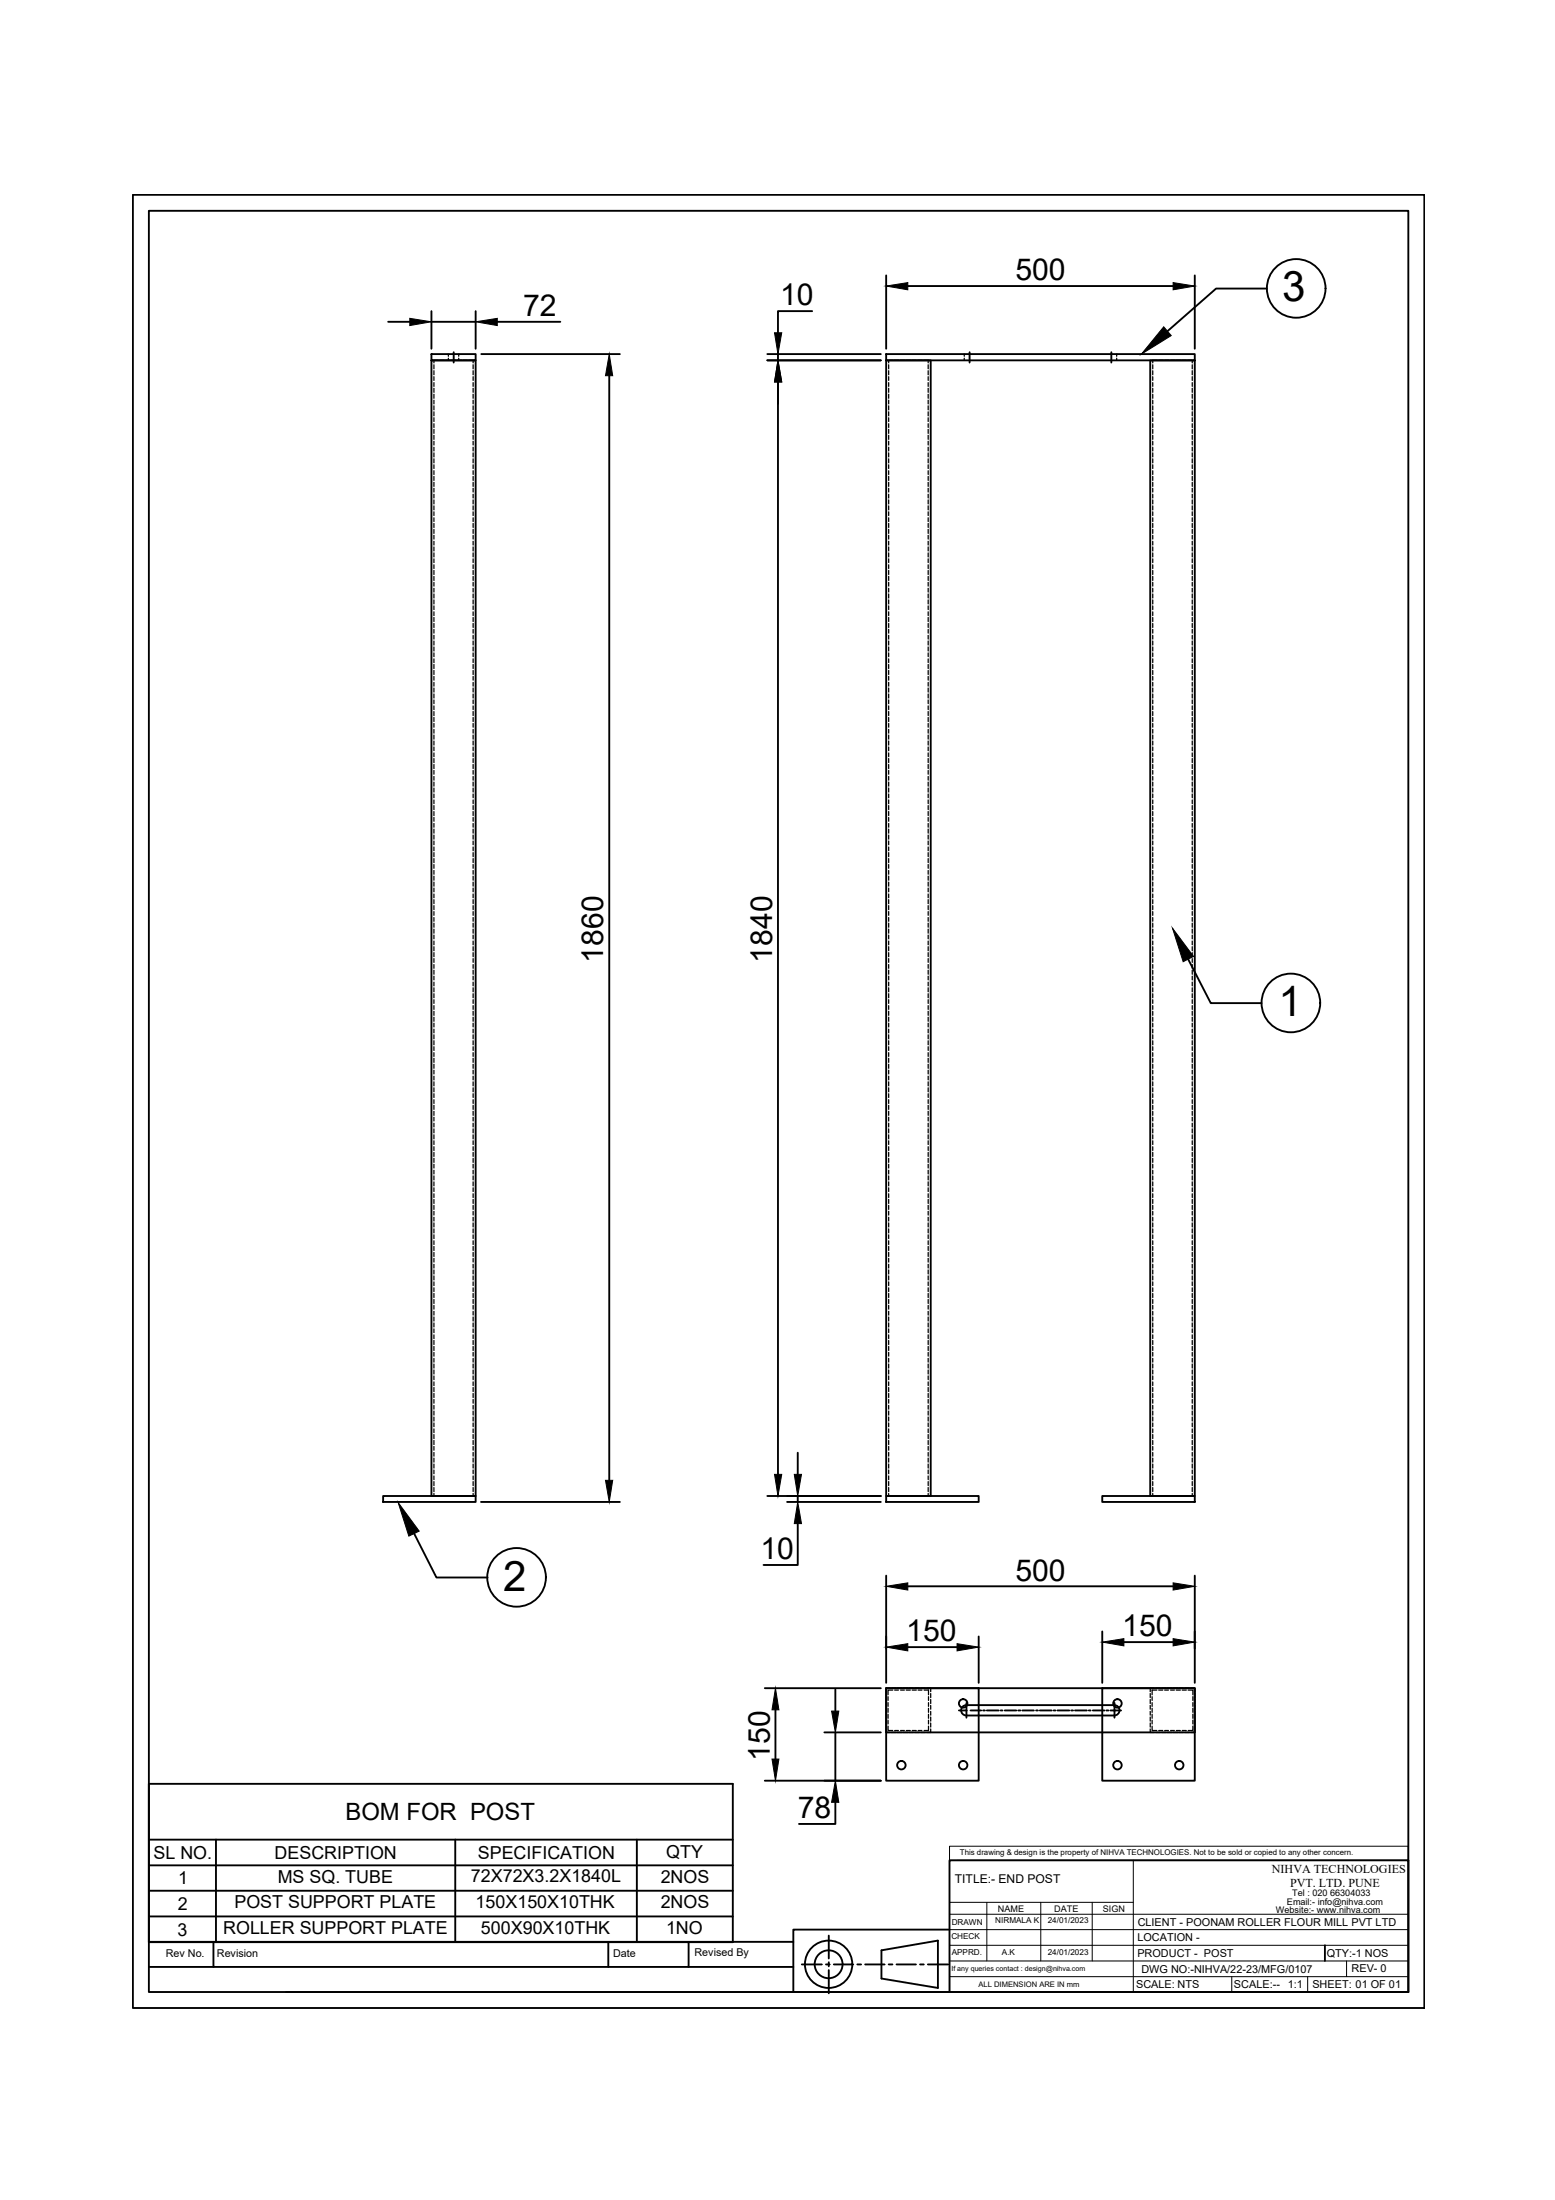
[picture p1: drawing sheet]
<svg xmlns="http://www.w3.org/2000/svg" width="210mm" height="297mm" viewBox="0 0 210 297" stroke-linecap="round" stroke-linejoin="round" font-family="sans-serif">
<!-- layer: 0 -->
<g fill="none" stroke="#000" stroke-width=".25">
<path d="M17.9 26.3h174.4v244.8h-174.4zM20.1 28.5h170v240.5h-170zM119.6 37.2v9.9M122.5 38.6h35.9M161.3 37.2v9.9M171 39h-6.8l-6.6 5.7M52.4 43.4h2.9M58.2 48.7h6v153.3h-6zM58.2 47.8h6v.9h-6zM58.2 42v5.1M58.2 43.4h6M61.2 47.6v1.4"/>
<path d="M64.2 42v5.1M65 47.8h18.7M67.1 43.4h8.5M82.2 50.7v149.2M103.6 47.8h15.3M103.6 48.7h15.3M105 47.8v.9M105 51.6v147.5M109.6 42h-4.6v2.9M119.6 48.7h6v153.3h-6zM119.6 47.8h41.7v.9h-41.7zM130.9 47.6v1.4"/>
<path d="M150 47.6v1.4M155.3 48.7h6v153.3h-6zM160.4 129.5l3 5.9h6.9M107.7 196.1v3M51.7 202h12.5v.8h-12.5zM55.9 207.1l3 5.9h6.9M64.9 202.8h18.8M103.6 202h15.3M106.2 202.8h12.7M107.7 205.7v5.6h-4.6M107.7 202v.8M119.6 202h12.5v.8h-12.5z"/>
<path d="M119.6 212.7v14.5M122.5 214.2h35.9M148.8 202h12.5v.8h-12.5zM161.3 212.7v14.5M103.2 227.9h15.7M104.7 230.9v6.6M111.3 233.9h7.6M112.8 228.1v2.9M112.8 233.9v6.5M119.6 227.9h41.7v6h-41.7zM119.6 227.9h12.5v12.5h-12.5zM122.5 222.4h6.7"/>
<path d="M129.4 230.9h.9M130.4 230.9h.1M130.4 230.2a.7 .7 0 0 0-.7 .7 .7 .7 0 0 0 .7 .7M130.5 229.9v.9M130.5 230.9v.1M130.5 231.1v.8M130.5 231.6h19.9M130.5 230.2h19.9M131 230.9h1.4M132.1 221v6.2M132.7 230.9h.3M133.2 230.9h1.6"/>
<path d="M135.1 230.9h.2M135.6 230.9h1.6M137.4 230.9h.3M138 230.9h1.6M139.9 230.9h.2M140.4 230.9h1.6M142.2 230.9h.3M142.7 230.9h1.6M144.6 230.9h.3M145.1 230.9h1.6M147 230.9h.2M147.5 230.9h1.6"/>
<path d="M148.8 227.9h12.5v12.5h-12.5zM148.8 220.3v6.9M149.3 230.9h.3M149.9 230.9h1.4M150.4 230.2a.7 .7 0 0 1 .7 .7 .7 .7 0 0 1-.7 .7M150.4 229.9v.9M150.4 230.9v.1M150.4 231.1v.8M151.7 221.7h6.7M20.1 240.8h78.8v21.4h-78.8zM20.1 248.4h78.8M20.1 251.9h78.8"/>
<path d="M20.1 255.3h78.8M20.1 258.8h78.8M29.2 248.4v13.8M61.5 248.4v13.8M86 248.4v13.8M103.2 240.4h15.7M112.8 243.3v3h-4.9M128.2 251.2h61.9v17.8h-61.9zM20.1 265.6h87M20.1 262.2h87M28.8 262.2v3.4M82.1 262.2v3.4"/>
<path d="M92.9 262.2v3.4M107.1 269h21.1M108.2 265.2h2.7M111.5 265.2h.5M111.9 261.3v3.1M111.9 264.9v.6M111.9 266v3.1M112.6 265.2h2.6M115.7 265.2h.5M116.8 265.2h2.6M119 263.3l7.6-1.3v6.4l-7.6-1.3zM120 265.2h.5"/>
<path d="M121 265.2h2.6M124.2 265.2h.5M125.3 265.2h2.7M128.2 260.5h-21.1v8.5h-68.5M132.9 269h57.2M178.8 262.7v2.1"/>
<circle cx="175" cy="38.9" r="4"/>
<circle cx="174.3" cy="135.4" r="4"/>
<circle cx="69.7" cy="213" r="4"/>
<circle cx="121.7" cy="238.3" r=".57"/>
<circle cx="130" cy="230" r=".57"/>
<circle cx="130" cy="238.3" r=".57"/>
<circle cx="150.8" cy="238.3" r=".57"/>
<circle cx="150.8" cy="230" r=".57"/>
<circle cx="159.2" cy="238.3" r=".57"/>
<circle cx="111.9" cy="265.2" r="3.2"/>
<circle cx="111.9" cy="265.2" r="1.88"/>
</g>
<g fill="none" stroke="#000" stroke-width=".13">
<path d="M128.2 249.3h61.9v1.9h-61.9zM128.2 258.5h61.9M128.2 251.2v17.8M128.2 256.9h24.8M129.2 251.2h60.9M133.2 256.9v7.9M140.5 256.9v7.9M147.4 256.9v7.9M153 251.2v17.8M128.2 264.8h61.9M128.2 262.7h61.9M128.2 260.5h61.9"/>
<path d="M128.2 266.9h61.9M166.3 266.9v2.1M176.5 266.9v2.1M181.8 264.8v2.1"/>
</g>
<g fill="#000" stroke="#000" stroke-width=".13">
<path d="M119.6 38.6l2.9-.4v.9zM158.4 38.2l2.9 .4-2.9 .5zM55.3 43l2.9 .4-2.9 .6zM64.2 43.4l2.9-.4v1zM82.2 47.8l.5 2.9h-1zM105 48.7l.5 2.9h-1zM104.5 44.9h1l-.5 2.9zM157.1 44.1l1 1.2-4 2.5zM158.3 125.3l2.8 3.8-1.4 .8zM81.7 199.9h1l-.5 2.9zM104.5 199.1h1l-.5 2.9zM107.2 199.1h1l-.5 2.9z"/>
<path d="M53.7 202.9l2.9 3.8-1.4 .7zM107.7 202.8l.5 2.9h-1zM119.6 214.2l2.9-.5v1zM158.4 213.7l2.9 .5-2.9 .5zM104.2 237.5h.9l-.4 2.9zM104.7 227.9l.4 3h-.9zM112.3 231h.9l-.4 2.9zM119.6 222.4l2.9-.5v1zM129.2 221.9l2.9 .5-2.9 .5zM148.8 221.7l2.9-.5v1zM158.4 221.2l2.9 .5-2.9 .5zM112.8 240.4l.4 2.9h-.9z"/>
</g>
<g fill="none" stroke="#000" stroke-width=".17">
<path d="M58.6 49.2v.6M58.6 50.1v.5M58.6 50.9v.5M58.6 51.7v.5M58.6 52.4v.6M58.6 53.2v.6M58.6 54v.5M58.6 54.8v.5M58.6 55.6v.5M58.6 56.4v.5M58.6 57.2v.5M58.6 58v.5"/>
<path d="M58.6 58.8v.5M58.6 59.6v.5M59.1 48.7h-.5v.3M59.4 48.7h.5M60.2 48.7h.5M60.5 47.8v.3M60.5 48.4v.3M60.9 48.7h.6M61.8 48.7h.5M61.9 47.8v.3M61.9 48.4v.3M62.6 48.7h.5"/>
<path d="M63.3 48.7h.6v.3M63.9 49.2v.6M63.9 50.1v.5M63.9 50.9v.5M63.9 51.7v.5M63.9 52.4v.6M63.9 53.2v.6M63.9 54v.5M63.9 54.8v.5M63.9 55.6v.5M63.9 56.4v.5M63.9 57.2v.5"/>
<path d="M63.9 58v.5M63.9 58.8v.5M63.9 59.6v.5M120 49.2v.6M120 50.1v.5M120 50.9v.5M120 51.7v.5M120 52.4v.6M120 53.2v.6M120 54v.5M120 54.8v.5M120 55.6v.5"/>
<path d="M120 56.4v.5M120 57.2v.5M120 58v.5M120 58.8v.5M120 59.6v.5M120.5 48.7h-.5v.3M120.8 48.7h.5M121.6 48.7h.5M122.3 48.7h.6M123.1 48.7h.6M123.9 48.7h.5M124.7 48.7h.6v.3"/>
<path d="M125.3 49.2v.6M125.3 50.1v.5M125.3 50.9v.5M125.3 51.7v.5M125.3 52.4v.6M125.3 53.2v.6M125.3 54v.5M125.3 54.8v.5M125.3 55.6v.5M125.3 56.4v.5M125.3 57.2v.5M125.3 58v.5"/>
<path d="M125.3 58.8v.5M125.3 59.6v.5M130.2 47.8v.3M130.2 48.4v.3M150.7 47.8v.3M150.7 48.4v.3M155.6 49.2v.6M155.6 50.1v.5M155.6 50.9v.5M155.6 51.7v.5M155.6 52.4v.6M155.6 53.2v.6"/>
<path d="M155.6 54v.5M155.6 54.8v.5M155.6 55.6v.5M155.6 56.4v.5M155.6 57.2v.5M155.6 58v.5M155.6 58.8v.5M155.6 59.6v.5M156.2 48.7h-.6v.3M156.4 48.7h.6M157.2 48.7h.5M158 48.7h.5"/>
<path d="M158.8 48.7h.5M159.6 48.7h.5M160.4 48.7h.5v.3M160.9 49.2v.6M160.9 50.1v.5M160.9 50.9v.5M160.9 51.7v.5M160.9 52.4v.6M160.9 53.2v.6M160.9 54v.5M160.9 54.8v.5M160.9 55.6v.5"/>
<path d="M160.9 56.4v.5M160.9 57.2v.5M160.9 58v.5M160.9 58.8v.5M160.9 59.6v.5M58.6 60.4v.5M58.6 61.1v.6M58.6 61.9v.6M58.6 62.8v.5M58.6 63.6v.5M58.6 64.3v.6M58.6 65.1v.6"/>
<path d="M58.6 65.9v.5M58.6 66.7v.5M58.6 67.5v.5M58.6 68.3v.5M58.6 69.1v.5M58.6 69.9v.5M58.6 70.7v.5M58.6 71.5v.5M58.6 72.3v.5M58.6 73.1v.5M58.6 73.8v.6M58.6 74.6v.6"/>
<path d="M58.6 75.5v.5M58.6 76.3v.5M58.6 77v.6M58.6 77.8v.6M58.6 78.6v.5M58.6 79.4v.5M63.9 60.4v.5M63.9 61.1v.6M63.9 61.9v.6M63.9 62.8v.5M63.9 63.6v.5M63.9 64.3v.6"/>
<path d="M63.9 65.1v.6M63.9 65.9v.5M63.9 66.7v.5M63.9 67.5v.5M63.9 68.3v.5M63.9 69.1v.5M63.9 69.9v.5M63.9 70.7v.5M63.9 71.5v.5M63.9 72.3v.5M63.9 73.1v.5M63.9 73.8v.6"/>
<path d="M63.9 74.6v.6M63.9 75.5v.5M63.9 76.3v.5M63.9 77v.6M63.9 77.8v.6M63.9 78.6v.5M63.9 79.4v.5M120 60.4v.5M120 61.1v.6M120 61.9v.6M120 62.8v.5M120 63.6v.5"/>
<path d="M120 64.3v.6M120 65.1v.6M120 65.9v.5M120 66.7v.5M120 67.5v.5M120 68.3v.5M120 69.1v.5M120 69.9v.5M120 70.7v.5M120 71.5v.5M120 72.3v.5M120 73.1v.5"/>
<path d="M120 73.8v.6M120 74.6v.6M120 75.5v.5M120 76.3v.5M120 77v.6M120 77.8v.6M120 78.6v.5M120 79.4v.5M125.3 60.4v.5M125.3 61.1v.6M125.3 61.9v.6M125.3 62.8v.5"/>
<path d="M125.3 63.6v.5M125.3 64.3v.6M125.3 65.1v.6M125.3 65.9v.5M125.3 66.7v.5M125.3 67.5v.5M125.3 68.3v.5M125.3 69.1v.5M125.3 69.9v.5M125.3 70.7v.5M125.3 71.5v.5M125.3 72.3v.5"/>
<path d="M125.3 73.1v.5M125.3 73.8v.6M125.3 74.6v.6M125.3 75.5v.5M125.3 76.3v.5M125.3 77v.6M125.3 77.8v.6M125.3 78.6v.5M125.3 79.4v.5M155.6 60.4v.5M155.6 61.1v.6M155.6 61.9v.6"/>
<path d="M155.6 62.8v.5M155.6 63.6v.5M155.6 64.3v.6M155.6 65.1v.6M155.6 65.9v.5M155.6 66.7v.5M155.6 67.5v.5M155.6 68.3v.5M155.6 69.1v.5M155.6 69.9v.5M155.6 70.7v.5M155.6 71.5v.5"/>
<path d="M155.6 72.3v.5M155.6 73.1v.5M155.6 73.8v.6M155.6 74.6v.6M155.6 75.5v.5M155.6 76.3v.5M155.6 77v.6M155.6 77.8v.6M155.6 78.6v.5M155.6 79.4v.5M160.9 60.4v.5M160.9 61.1v.6"/>
<path d="M160.9 61.9v.6M160.9 62.8v.5M160.9 63.6v.5M160.9 64.3v.6M160.9 65.1v.6M160.9 65.9v.5M160.9 66.7v.5M160.9 67.5v.5M160.9 68.3v.5M160.9 69.1v.5M160.9 69.9v.5M160.9 70.7v.5"/>
<path d="M160.9 71.5v.5M160.9 72.3v.5M160.9 73.1v.5M160.9 73.8v.6M160.9 74.6v.6M160.9 75.5v.5M160.9 76.3v.5M160.9 77v.6M160.9 77.8v.6M160.9 78.6v.5M160.9 79.4v.5M58.6 80.2v.5"/>
<path d="M58.6 81v.5M58.6 81.8v.5M58.6 82.6v.5M58.6 83.4v.5M58.6 84.2v.5M58.6 85v.5M58.6 85.8v.5M58.6 86.5v.6M58.6 87.3v.6M58.6 88.2v.5M58.6 89v.5M58.6 89.7v.6"/>
<path d="M58.6 90.5v.6M58.6 91.3v.5M58.6 92.1v.5M58.6 92.9v.5M58.6 93.7v.5M58.6 94.5v.5M58.6 95.3v.5M58.6 96.1v.5M58.6 96.9v.5M58.6 97.7v.5M58.6 98.5v.5M58.6 99.2v.6"/>
<path d="M63.9 80.2v.5M63.9 81v.5M63.9 81.8v.5M63.9 82.6v.5M63.9 83.4v.5M63.9 84.2v.5M63.9 85v.5M63.9 85.8v.5M63.9 86.5v.6M63.9 87.3v.6M63.9 88.2v.5M63.9 89v.5"/>
<path d="M63.9 89.7v.6M63.9 90.5v.6M63.9 91.3v.5M63.9 92.1v.5M63.9 92.9v.5M63.9 93.7v.5M63.9 94.5v.5M63.9 95.3v.5M63.9 96.1v.5M63.9 96.9v.5M63.9 97.7v.5M63.9 98.5v.5"/>
<path d="M63.9 99.2v.6M120 80.2v.5M120 81v.5M120 81.8v.5M120 82.6v.5M120 83.4v.5M120 84.2v.5M120 85v.5M120 85.8v.5M120 86.5v.6M120 87.3v.6M120 88.2v.5"/>
<path d="M120 89v.5M120 89.7v.6M120 90.5v.6M120 91.3v.5M120 92.1v.5M120 92.9v.5M120 93.7v.5M120 94.5v.5M120 95.3v.5M120 96.1v.5M120 96.9v.5M120 97.7v.5"/>
<path d="M120 98.5v.5M120 99.2v.6M125.3 80.2v.5M125.3 81v.5M125.3 81.8v.5M125.3 82.6v.5M125.3 83.4v.5M125.3 84.2v.5M125.3 85v.5M125.3 85.8v.5M125.3 86.5v.6M125.3 87.3v.6"/>
<path d="M125.3 88.2v.5M125.3 89v.5M125.3 89.7v.6M125.3 90.5v.6M125.3 91.3v.5M125.3 92.1v.5M125.3 92.9v.5M125.3 93.7v.5M125.3 94.5v.5M125.3 95.3v.5M125.3 96.1v.5M125.3 96.9v.5"/>
<path d="M125.3 97.7v.5M125.3 98.5v.5M125.3 99.2v.6M155.6 80.2v.5M155.6 81v.5M155.6 81.8v.5M155.6 82.6v.5M155.6 83.4v.5M155.6 84.2v.5M155.6 85v.5M155.6 85.8v.5M155.6 86.5v.6"/>
<path d="M155.6 87.3v.6M155.6 88.2v.5M155.6 89v.5M155.6 89.7v.6M155.6 90.5v.6M155.6 91.3v.5M155.6 92.1v.5M155.6 92.9v.5M155.6 93.7v.5M155.6 94.5v.5M155.6 95.3v.5M155.6 96.1v.5"/>
<path d="M155.6 96.9v.5M155.6 97.7v.5M155.6 98.5v.5M155.6 99.2v.6M160.9 80.2v.5M160.9 81v.5M160.9 81.8v.5M160.9 82.6v.5M160.9 83.4v.5M160.9 84.2v.5M160.9 85v.5M160.9 85.8v.5"/>
<path d="M160.9 86.5v.6M160.9 87.3v.6M160.9 88.2v.5M160.9 89v.5M160.9 89.7v.6M160.9 90.5v.6M160.9 91.3v.5M160.9 92.1v.5M160.9 92.9v.5M160.9 93.7v.5M160.9 94.5v.5M160.9 95.3v.5"/>
<path d="M160.9 96.1v.5M160.9 96.9v.5M160.9 97.7v.5M160.9 98.5v.5M160.9 99.2v.6M58.6 100v.6M58.6 100.9v.5M58.6 101.7v.5M58.6 102.4v.6M58.6 103.2v.6M58.6 104v.5M58.6 104.8v.5"/>
<path d="M58.6 105.6v.5M58.6 106.4v.5M58.6 107.2v.5M58.6 108v.5M58.6 108.8v.5M58.6 109.6v.5M58.6 110.4v.5M58.6 111.2v.5M58.6 111.9v.6M58.6 112.7v.6M58.6 113.6v.5M58.6 114.4v.5"/>
<path d="M58.6 115.1v.6M58.6 115.9v.6M58.6 116.7v.5M58.6 117.5v.5M58.6 118.3v.5M58.6 119.1v.5M58.6 119.9v.5M63.9 100v.6M63.9 100.9v.5M63.9 101.7v.5M63.9 102.4v.6M63.9 103.2v.6"/>
<path d="M63.9 104v.5M63.9 104.8v.5M63.9 105.6v.5M63.9 106.4v.5M63.9 107.2v.5M63.9 108v.5M63.9 108.8v.5M63.9 109.6v.5M63.9 110.4v.5M63.9 111.2v.5M63.9 111.9v.6M63.9 112.7v.6"/>
<path d="M63.9 113.6v.5M63.9 114.4v.5M63.9 115.1v.6M63.9 115.9v.6M63.9 116.7v.5M63.9 117.5v.5M63.9 118.3v.5M63.9 119.1v.5M63.9 119.9v.5M120 100v.6M120 100.9v.5M120 101.7v.5"/>
<path d="M120 102.4v.6M120 103.2v.6M120 104v.5M120 104.8v.5M120 105.6v.5M120 106.4v.5M120 107.2v.5M120 108v.5M120 108.8v.5M120 109.6v.5M120 110.4v.5M120 111.2v.5"/>
<path d="M120 111.9v.6M120 112.7v.6M120 113.6v.5M120 114.4v.5M120 115.1v.6M120 115.9v.6M120 116.7v.5M120 117.5v.5M120 118.3v.5M120 119.1v.5M120 119.9v.5M125.3 100v.6"/>
<path d="M125.3 100.9v.5M125.3 101.7v.5M125.3 102.4v.6M125.3 103.2v.6M125.3 104v.5M125.3 104.8v.5M125.3 105.6v.5M125.3 106.4v.5M125.3 107.2v.5M125.3 108v.5M125.3 108.8v.5M125.3 109.6v.5"/>
<path d="M125.3 110.4v.5M125.3 111.2v.5M125.3 111.9v.6M125.3 112.7v.6M125.3 113.6v.5M125.3 114.4v.5M125.3 115.1v.6M125.3 115.9v.6M125.3 116.7v.5M125.3 117.5v.5M125.3 118.3v.5M125.3 119.1v.5"/>
<path d="M125.3 119.9v.5M155.6 100v.6M155.6 100.9v.5M155.6 101.7v.5M155.6 102.4v.6M155.6 103.2v.6M155.6 104v.5M155.6 104.8v.5M155.6 105.6v.5M155.6 106.4v.5M155.6 107.2v.5M155.6 108v.5"/>
<path d="M155.6 108.8v.5M155.6 109.6v.5M155.6 110.4v.5M155.6 111.2v.5M155.6 111.9v.6M155.6 112.7v.6M155.6 113.6v.5M155.6 114.4v.5M155.6 115.1v.6M155.6 115.9v.6M155.6 116.7v.5M155.6 117.5v.5"/>
<path d="M155.6 118.3v.5M155.6 119.1v.5M155.6 119.9v.5M160.9 100v.6M160.9 100.9v.5M160.9 101.7v.5M160.9 102.4v.6M160.9 103.2v.6M160.9 104v.5M160.9 104.8v.5M160.9 105.6v.5M160.9 106.4v.5"/>
<path d="M160.9 107.2v.5M160.9 108v.5M160.9 108.8v.5M160.9 109.6v.5M160.9 110.4v.5M160.9 111.2v.5M160.9 111.9v.6M160.9 112.7v.6M160.9 113.6v.5M160.9 114.4v.5M160.9 115.1v.6M160.9 115.9v.6"/>
<path d="M160.9 116.7v.5M160.9 117.5v.5M160.9 118.3v.5M160.9 119.1v.5M160.9 119.9v.5M58.6 120.7v.5M58.6 121.5v.5M58.6 122.3v.5M58.6 123.1v.5M58.6 123.9v.5M58.6 124.6v.6M58.6 125.4v.6"/>
<path d="M58.6 126.3v.5M58.6 127.1v.5M58.6 127.8v.6M58.6 128.6v.6M58.6 129.4v.5M58.6 130.2v.5M58.6 131v.5M58.6 131.8v.5M58.6 132.6v.5M58.6 133.4v.5M58.6 134.2v.5M58.6 135v.5"/>
<path d="M58.6 135.8v.5M58.6 136.5v.6M58.6 137.3v.6M58.6 138.1v.6M58.6 139v.5M58.6 139.7v.6M63.9 120.7v.5M63.9 121.5v.5M63.9 122.3v.5M63.9 123.1v.5M63.9 123.9v.5M63.9 124.6v.6"/>
<path d="M63.9 125.4v.6M63.9 126.3v.5M63.9 127.1v.5M63.9 127.8v.6M63.9 128.6v.6M63.9 129.4v.5M63.9 130.2v.5M63.9 131v.5M63.9 131.8v.5M63.9 132.6v.5M63.9 133.4v.5M63.9 134.2v.5"/>
<path d="M63.9 135v.5M63.9 135.8v.5M63.9 136.5v.6M63.9 137.3v.6M63.9 138.1v.6M63.9 139v.5M63.9 139.7v.6M120 120.7v.5M120 121.5v.5M120 122.3v.5M120 123.1v.5M120 123.9v.5"/>
<path d="M120 124.6v.6M120 125.4v.6M120 126.3v.5M120 127.1v.5M120 127.8v.6M120 128.6v.6M120 129.4v.5M120 130.2v.5M120 131v.5M120 131.8v.5M120 132.6v.5M120 133.4v.5"/>
<path d="M120 134.2v.5M120 135v.5M120 135.8v.5M120 136.5v.6M120 137.3v.6M120 138.1v.6M120 139v.5M120 139.7v.6M125.3 120.7v.5M125.3 121.5v.5M125.3 122.3v.5M125.3 123.1v.5"/>
<path d="M125.3 123.9v.5M125.3 124.6v.6M125.3 125.4v.6M125.3 126.3v.5M125.3 127.1v.5M125.3 127.8v.6M125.3 128.6v.6M125.3 129.4v.5M125.3 130.2v.5M125.3 131v.5M125.3 131.8v.5M125.3 132.6v.5"/>
<path d="M125.3 133.4v.5M125.3 134.2v.5M125.3 135v.5M125.3 135.8v.5M125.3 136.5v.6M125.3 137.3v.6M125.3 138.1v.6M125.3 139v.5M125.3 139.7v.6M155.6 120.7v.5M155.6 121.5v.5M155.6 122.3v.5"/>
<path d="M155.6 123.1v.5M155.6 123.9v.5M155.6 124.6v.6M155.6 125.4v.6M155.6 126.3v.5M155.6 127.1v.5M155.6 127.8v.6M155.6 128.6v.6M155.6 129.4v.5M155.6 130.2v.5M155.6 131v.5M155.6 131.8v.5"/>
<path d="M155.6 132.6v.5M155.6 133.4v.5M155.6 134.2v.5M155.6 135v.5M155.6 135.8v.5M155.6 136.5v.6M155.6 137.3v.6M155.6 138.1v.6M155.6 139v.5M155.6 139.7v.6M160.9 120.7v.5M160.9 121.5v.5"/>
<path d="M160.9 122.3v.5M160.9 123.1v.5M160.9 123.9v.5M160.9 124.6v.6M160.9 125.4v.6M160.9 126.3v.5M160.9 127.1v.5M160.9 127.8v.6M160.9 128.6v.6M160.9 129.4v.5M160.9 130.2v.5M160.9 131v.5"/>
<path d="M160.9 131.8v.5M160.9 132.6v.5M160.9 133.4v.5M160.9 134.2v.5M160.9 135v.5M160.9 135.8v.5M160.9 136.5v.6M160.9 137.3v.6M160.9 138.1v.6M160.9 139v.5M160.9 139.7v.6M58.6 140.5v.6"/>
<path d="M58.6 141.3v.5M58.6 142.1v.5M58.6 142.9v.5M58.6 143.7v.5M58.6 144.5v.5M58.6 145.3v.5M58.6 146.1v.5M58.6 146.9v.5M58.6 147.7v.5M58.6 148.5v.5M58.6 149.2v.6M58.6 150v.6"/>
<path d="M58.6 150.8v.6M58.6 151.7v.5M58.6 152.4v.6M58.6 153.2v.6M58.6 154v.5M58.6 154.8v.5M58.6 155.6v.5M58.6 156.4v.5M58.6 157.2v.5M58.6 158v.5M58.6 158.8v.5M58.6 159.6v.5"/>
<path d="M63.9 140.5v.6M63.9 141.3v.5M63.9 142.1v.5M63.9 142.9v.5M63.9 143.7v.5M63.9 144.5v.5M63.9 145.3v.5M63.9 146.1v.5M63.9 146.9v.5M63.9 147.7v.5M63.9 148.5v.5M63.9 149.2v.6"/>
<path d="M63.9 150v.6M63.9 150.8v.6M63.9 151.7v.5M63.9 152.4v.6M63.9 153.2v.6M63.9 154v.5M63.9 154.8v.5M63.9 155.6v.5M63.9 156.4v.5M63.9 157.2v.5M63.9 158v.5M63.9 158.8v.5"/>
<path d="M63.9 159.6v.5M120 140.5v.6M120 141.3v.5M120 142.1v.5M120 142.9v.5M120 143.7v.5M120 144.5v.5M120 145.3v.5M120 146.1v.5M120 146.9v.5M120 147.7v.5M120 148.5v.5"/>
<path d="M120 149.2v.6M120 150v.6M120 150.8v.6M120 151.7v.5M120 152.4v.6M120 153.2v.6M120 154v.5M120 154.8v.5M120 155.6v.5M120 156.4v.5M120 157.2v.5M120 158v.5"/>
<path d="M120 158.8v.5M120 159.6v.5M125.3 140.5v.6M125.3 141.3v.5M125.3 142.1v.5M125.3 142.9v.5M125.3 143.7v.5M125.3 144.5v.5M125.3 145.3v.5M125.3 146.1v.5M125.3 146.9v.5M125.3 147.7v.5"/>
<path d="M125.3 148.5v.5M125.3 149.2v.6M125.3 150v.6M125.3 150.8v.6M125.3 151.7v.5M125.3 152.4v.6M125.3 153.2v.6M125.3 154v.5M125.3 154.8v.5M125.3 155.6v.5M125.3 156.4v.5M125.3 157.2v.5"/>
<path d="M125.3 158v.5M125.3 158.8v.5M125.3 159.6v.5M155.6 140.5v.6M155.6 141.3v.5M155.6 142.1v.5M155.6 142.9v.5M155.6 143.7v.5M155.6 144.5v.5M155.6 145.3v.5M155.6 146.1v.5M155.6 146.9v.5"/>
<path d="M155.6 147.7v.5M155.6 148.5v.5M155.6 149.2v.6M155.6 150v.6M155.6 150.8v.6M155.6 151.7v.5M155.6 152.4v.6M155.6 153.2v.6M155.6 154v.5M155.6 154.8v.5M155.6 155.6v.5M155.6 156.4v.5"/>
<path d="M155.6 157.2v.5M155.6 158v.5M155.6 158.8v.5M155.6 159.6v.5M160.9 140.5v.6M160.9 141.3v.5M160.9 142.1v.5M160.9 142.9v.5M160.9 143.7v.5M160.9 144.5v.5M160.9 145.3v.5M160.9 146.1v.5"/>
<path d="M160.9 146.9v.5M160.9 147.7v.5M160.9 148.5v.5M160.9 149.2v.6M160.9 150v.6M160.9 150.8v.6M160.9 151.7v.5M160.9 152.4v.6M160.9 153.2v.6M160.9 154v.5M160.9 154.8v.5M160.9 155.6v.5"/>
<path d="M160.9 156.4v.5M160.9 157.2v.5M160.9 158v.5M160.9 158.8v.5M160.9 159.6v.5M58.6 160.4v.5M58.6 161.2v.5M58.6 161.9v.6M58.6 162.7v.6M58.6 163.5v.6M58.6 164.4v.5M58.6 165.1v.6"/>
<path d="M58.6 165.9v.6M58.6 166.7v.5M58.6 167.5v.5M58.6 168.3v.5M58.6 169.1v.5M58.6 169.9v.5M58.6 170.7v.5M58.6 171.5v.5M58.6 172.3v.5M58.6 173.1v.5M58.6 173.9v.5M58.6 174.6v.6"/>
<path d="M58.6 175.4v.6M58.6 176.2v.6M58.6 177.1v.5M58.6 177.8v.6M58.6 178.6v.6M58.6 179.4v.5M63.9 160.4v.5M63.9 161.2v.5M63.9 161.9v.6M63.9 162.7v.6M63.9 163.5v.6M63.9 164.4v.5"/>
<path d="M63.9 165.1v.6M63.9 165.9v.6M63.9 166.7v.5M63.9 167.5v.5M63.9 168.3v.5M63.9 169.1v.5M63.9 169.9v.5M63.9 170.7v.5M63.9 171.5v.5M63.9 172.3v.5M63.9 173.1v.5M63.9 173.9v.5"/>
<path d="M63.9 174.6v.6M63.9 175.4v.6M63.9 176.2v.6M63.9 177.1v.5M63.9 177.8v.6M63.9 178.6v.6M63.9 179.4v.5M120 160.4v.5M120 161.2v.5M120 161.9v.6M120 162.7v.6M120 163.5v.6"/>
<path d="M120 164.4v.5M120 165.1v.6M120 165.9v.6M120 166.7v.5M120 167.5v.5M120 168.3v.5M120 169.1v.5M120 169.9v.5M120 170.7v.5M120 171.5v.5M120 172.3v.5M120 173.1v.5"/>
<path d="M120 173.9v.5M120 174.6v.6M120 175.4v.6M120 176.2v.6M120 177.1v.5M120 177.8v.6M120 178.6v.6M120 179.4v.5M125.3 160.4v.5M125.3 161.2v.5M125.3 161.9v.6M125.3 162.7v.6"/>
<path d="M125.3 163.5v.6M125.3 164.4v.5M125.3 165.1v.6M125.3 165.9v.6M125.3 166.7v.5M125.3 167.5v.5M125.3 168.3v.5M125.3 169.1v.5M125.3 169.9v.5M125.3 170.7v.5M125.3 171.5v.5M125.3 172.3v.5"/>
<path d="M125.3 173.1v.5M125.3 173.9v.5M125.3 174.6v.6M125.3 175.4v.6M125.3 176.2v.6M125.3 177.1v.5M125.3 177.8v.6M125.3 178.6v.6M125.3 179.4v.5M155.6 160.4v.5M155.6 161.2v.5M155.6 161.9v.6"/>
<path d="M155.6 162.7v.6M155.6 163.5v.6M155.6 164.4v.5M155.6 165.1v.6M155.6 165.9v.6M155.6 166.7v.5M155.6 167.5v.5M155.6 168.3v.5M155.6 169.1v.5M155.6 169.9v.5M155.6 170.7v.5M155.6 171.5v.5"/>
<path d="M155.6 172.3v.5M155.6 173.1v.5M155.6 173.9v.5M155.6 174.6v.6M155.6 175.4v.6M155.6 176.2v.6M155.6 177.1v.5M155.6 177.8v.6M155.6 178.6v.6M155.6 179.4v.5M160.9 160.4v.5M160.9 161.2v.5"/>
<path d="M160.9 161.9v.6M160.9 162.7v.6M160.9 163.5v.6M160.9 164.4v.5M160.9 165.1v.6M160.9 165.9v.6M160.9 166.7v.5M160.9 167.5v.5M160.9 168.3v.5M160.9 169.1v.5M160.9 169.9v.5M160.9 170.7v.5"/>
<path d="M160.9 171.5v.5M160.9 172.3v.5M160.9 173.1v.5M160.9 173.9v.5M160.9 174.6v.6M160.9 175.4v.6M160.9 176.2v.6M160.9 177.1v.5M160.9 177.8v.6M160.9 178.6v.6M160.9 179.4v.5M58.6 180.2v.5"/>
<path d="M58.6 181v.5M58.6 181.8v.5M58.6 182.6v.5M58.6 183.4v.5M58.6 184.2v.5M58.6 185v.5M58.6 185.8v.5M58.6 186.6v.5M58.6 187.3v.6M58.6 188.1v.6M58.6 188.9v.6M58.6 189.8v.5"/>
<path d="M58.6 190.5v.6M58.6 191.3v.6M58.6 192.1v.5M58.6 192.9v.5M58.6 193.7v.5M58.6 194.5v.5M58.6 195.3v.5M58.6 196.1v.5M58.6 196.9v.5M58.6 197.7v.5M58.6 198.5v.5M58.6 199.3v.5"/>
<path d="M63.9 180.2v.5M63.9 181v.5M63.9 181.8v.5M63.9 182.6v.5M63.9 183.4v.5M63.9 184.2v.5M63.9 185v.5M63.9 185.8v.5M63.9 186.6v.5M63.9 187.3v.6M63.9 188.1v.6M63.9 188.9v.6"/>
<path d="M63.9 189.8v.5M63.9 190.5v.6M63.9 191.3v.6M63.9 192.1v.5M63.9 192.9v.5M63.9 193.7v.5M63.9 194.5v.5M63.9 195.3v.5M63.9 196.1v.5M63.9 196.9v.5M63.9 197.7v.5M63.9 198.5v.5"/>
<path d="M63.9 199.3v.5M120 180.2v.5M120 181v.5M120 181.8v.5M120 182.6v.5M120 183.4v.5M120 184.2v.5M120 185v.5M120 185.8v.5M120 186.6v.5M120 187.3v.6M120 188.1v.6"/>
<path d="M120 188.9v.6M120 189.8v.5M120 190.5v.6M120 191.3v.6M120 192.1v.5M120 192.9v.5M120 193.7v.5M120 194.5v.5M120 195.3v.5M120 196.1v.5M120 196.9v.5M120 197.7v.5"/>
<path d="M120 198.5v.5M120 199.3v.5M125.3 180.2v.5M125.3 181v.5M125.3 181.8v.5M125.3 182.6v.5M125.3 183.4v.5M125.3 184.2v.5M125.3 185v.5M125.3 185.8v.5M125.3 186.6v.5M125.3 187.3v.6"/>
<path d="M125.3 188.1v.6M125.3 188.9v.6M125.3 189.8v.5M125.3 190.5v.6M125.3 191.3v.6M125.3 192.1v.5M125.3 192.9v.5M125.3 193.7v.5M125.3 194.5v.5M125.3 195.3v.5M125.3 196.1v.5M125.3 196.9v.5"/>
<path d="M125.3 197.7v.5M125.3 198.5v.5M125.3 199.3v.5M155.6 180.2v.5M155.6 181v.5M155.6 181.8v.5M155.6 182.6v.5M155.6 183.4v.5M155.6 184.2v.5M155.6 185v.5M155.6 185.8v.5M155.6 186.6v.5"/>
<path d="M155.6 187.3v.6M155.6 188.1v.6M155.6 188.9v.6M155.6 189.8v.5M155.6 190.5v.6M155.6 191.3v.6M155.6 192.1v.5M155.6 192.9v.5M155.6 193.7v.5M155.6 194.5v.5M155.6 195.3v.5M155.6 196.1v.5"/>
<path d="M155.6 196.9v.5M155.6 197.7v.5M155.6 198.5v.5M155.6 199.3v.5M160.9 180.2v.5M160.9 181v.5M160.9 181.8v.5M160.9 182.6v.5M160.9 183.4v.5M160.9 184.2v.5M160.9 185v.5M160.9 185.8v.5"/>
<path d="M160.9 186.6v.5M160.9 187.3v.6M160.9 188.1v.6M160.9 188.9v.6M160.9 189.8v.5M160.9 190.5v.6M160.9 191.3v.6M160.9 192.1v.5M160.9 192.9v.5M160.9 193.7v.5M160.9 194.5v.5M160.9 195.3v.5"/>
<path d="M160.9 196.1v.5M160.9 196.9v.5M160.9 197.7v.5M160.9 198.5v.5M160.9 199.3v.5M58.6 201.6v.4h.5M58.6 200v.6M58.6 200.8v.6M59.4 202h.5M60.2 202h.5M60.9 202h.6M61.8 202h.5"/>
<path d="M62.6 202h.5M63.9 201.6v.4h-.6M63.9 200v.6M63.9 200.8v.6M120 201.6v.4h.5M120 200v.6M120 200.8v.6M120.8 202h.5M121.6 202h.5M122.3 202h.6M123.1 202h.6M123.9 202h.5"/>
<path d="M125.3 201.6v.4h-.6M125.3 200v.6M125.3 200.8v.6M155.6 201.6v.4h.6M155.6 200v.6M155.6 200.8v.6M156.4 202h.6M157.2 202h.5M158 202h.5M158.8 202h.5M159.6 202h.5M160.9 201.6v.4h-.5"/>
<path d="M160.9 200v.6M160.9 200.8v.6M119.6 233.4v.5h.5M119.6 228.7v.5M119.6 229.5v.5M119.6 230.3v.5M119.6 231.1v.5M119.6 231.8v.6M119.6 232.6v.6M119.9 233.1v.6h.6M119.9 229.1v.5M119.9 229.9v.5"/>
<path d="M119.9 230.6v.6M119.9 231.5v.5M119.9 232.3v.5M120.1 227.9h-.5v.5M120.4 233.9h.5M120.4 227.9h.5M120.5 228.2h-.6v.6M120.8 233.7h.5M120.8 228.2h.5M121.1 233.9h.6M121.1 227.9h.6M121.6 233.7h.5"/>
<path d="M121.6 228.2h.5M121.9 233.9h.6M121.9 227.9h.6M122.3 233.7h.6M122.3 228.2h.6M122.8 233.9h.5M122.8 227.9h.5M123.1 233.7h.6M123.1 228.2h.6M123.6 233.9h.5M123.6 227.9h.5M123.9 233.7h.5"/>
<path d="M123.9 228.2h.5M124.3 233.9h.6M124.3 227.9h.6M124.7 228.2h.6v.6M125.1 227.9h.5v.5M125.3 233.1v.6h-.6M125.3 229.1v.5M125.3 229.9v.5M125.3 230.6v.6M125.3 231.5v.5M125.3 232.3v.5M125.6 233.4v.5h-.5"/>
<path d="M125.6 228.7v.5M125.6 229.5v.5M125.6 230.3v.5M125.6 231.1v.5M125.6 231.8v.6M125.6 232.6v.6M155.3 233.4v.5h.5M155.3 228.7v.5M155.3 229.5v.5M155.3 230.3v.5M155.3 231.1v.5M155.3 231.8v.6"/>
<path d="M155.3 232.6v.6M155.5 233.1v.6h.7M155.5 229.1v.5M155.5 229.9v.5M155.5 230.6v.6M155.5 231.5v.5M155.5 232.3v.5M155.8 227.9h-.5v.5M156 233.9h.5M156 227.9h.5M156.2 228.2h-.7v.6M156.4 233.7h.6"/>
<path d="M156.4 228.2h.6M156.8 233.9h.5M156.8 227.9h.5M157.2 233.7h.5M157.2 228.2h.5M157.6 233.9h.5M157.6 227.9h.5M158 233.7h.5M158 228.2h.5M158.4 233.9h.5M158.4 227.9h.5M158.8 233.7h.5"/>
<path d="M158.8 228.2h.5M159.2 233.9h.5M159.2 227.9h.5M159.6 233.7h.5M159.6 228.2h.5M160 233.9h.5M160 227.9h.5M160.4 228.2h.6v.6M160.8 227.9h.5v.5M161 233.1v.6h-.6M161 229.1v.5M161 229.9v.5"/>
<path d="M161 230.6v.6M161 231.5v.5M161 232.3v.5M161.3 233.4v.5h-.5M161.3 228.7v.5M161.3 229.5v.5M161.3 230.3v.5M161.3 231.1v.5M161.3 231.8v.6M161.3 232.6v.6"/>
</g>
<g font-size="5.7">
<text x="173.1" y="40.7">3</text>
<text x="172.6" y="137.2">1</text>
<text x="67.9" y="214.8">2</text>
</g>
<g font-size="4.1">
<text x="105.3" y="41.2">10</text>
<text x="137.1" y="37.9">500</text>
<text x="70.6" y="42.7">72</text>
<text x="81.4" y="130" transform="rotate(-90 81.4 130)">1860</text>
<text x="104.3" y="130" transform="rotate(-90 104.3 130)">1840</text>
<text x="102.6" y="210.5">10</text>
<text x="137.1" y="213.4">500</text>
<text x="122.3" y="221.6">150</text>
<text x="151.5" y="221">150</text>
<text x="103.9" y="237.7" transform="rotate(-90 103.9 237.7)">150</text>
<text x="107.7" y="245.5">78</text>
</g>
<text font-size="3.2" x="46.6" y="245.8">BOM FOR POST</text>
<g font-size="2.4">
<text x="20.7" y="251">SL NO.</text>
<text x="37.1" y="251">DESCRIPTION</text>
<text x="64.5" y="251">SPECIFICATION</text>
<text x="89.9" y="250.9">QTY</text>
<text x="24" y="257.9">2</text>
<text x="24" y="254.4">1</text>
<text x="31.7" y="257.6">POST SUPPORT PLATE</text>
<text x="37.5" y="254.2">MS SQ. TUBE</text>
<text x="63.6" y="254.1">72X72X3.2X1840L</text>
<text x="64.2" y="257.6">150X150X10THK</text>
<text x="89.2" y="254.2">2NOS</text>
<text x="89.2" y="257.6">2NOS</text>
<text x="23.9" y="261.3">3</text>
<text x="30.1" y="261.1">ROLLER SUPPORT PLATE</text>
<text x="64.9" y="261.1">500X90X10THK</text>
<text x="89.9" y="261.1">1NO</text>
</g>
<g font-size="1.6">
<text x="128.9" y="254.2">TITLE:- END POST</text>
<text x="171.7" y="252.9">NIHVA TECHNOLOGIES</text>
<text x="174.1" y="254.7">PVT. LTD. PUNE</text>
</g>
<g font-size="1.5">
<text x="153.5" y="262.1">LOCATION -</text>
<text x="153.6" y="260">CLIENT - POONAM ROLLER FLOUR MILL PVT LTD</text>
<text x="22.4" y="264.2">Rev No.</text>
<text x="29.3" y="264.2">Revision</text>
<text x="82.7" y="264.2">Date</text>
<text x="93.8" y="264">Revised By</text>
<text x="153.4" y="268.4">SCALE: NTS</text>
<text x="153.5" y="264.2">PRODUCT - POST</text>
<text x="154.1" y="266.3">DWG NO:-NIHVA/22-23/MFG/0107</text>
<text x="166.6" y="268.4">SCALE:--</text>
<text x="173.8" y="268.4">1:1</text>
<text x="177.2" y="268.4">SHEET: 01 OF 01</text>
<text x="179.1" y="264.2">QTY:-1 NOS</text>
<text x="182.4" y="266.3">REV- 0</text>
</g>
<g font-size="1.2">
<text x="173.7" y="257.2">Email:- info@nihva.com</text>
<text x="174.4" y="256">Tel : 020 66304033</text>
<text x="134.7" y="258.1">NAME</text>
<text x="142.3" y="258.1">DATE</text>
<text x="148.9" y="258.1">SIGN</text>
<text x="172.2" y="258.3">Website:- www.nihva.com</text>
</g>
<g font-size="1.1">
<text x="129.6" y="250.5">This drawing &amp; design is the property of NIHVA TECHNOLOGIES. Not to be sold or copied to any other concern.</text>
<text x="128.4" y="261.8">CHECK</text>
<text x="128.5" y="259.9">DRAWN</text>
<text x="128.5" y="263.9">APPRD.</text>
<text x="134.4" y="259.7">NIRMALA K</text>
<text x="135.2" y="263.9">A.K</text>
<text x="141.4" y="259.7">24/01/2023</text>
<text x="141.4" y="263.9">24/01/2023</text>
</g>
<g font-size="1">
<text x="128.4" y="266.1">If any queries contact : design@nihva.com</text>
<text x="132.1" y="268.3">ALL DIMENSION ARE IN mm</text>
</g>
</svg>
